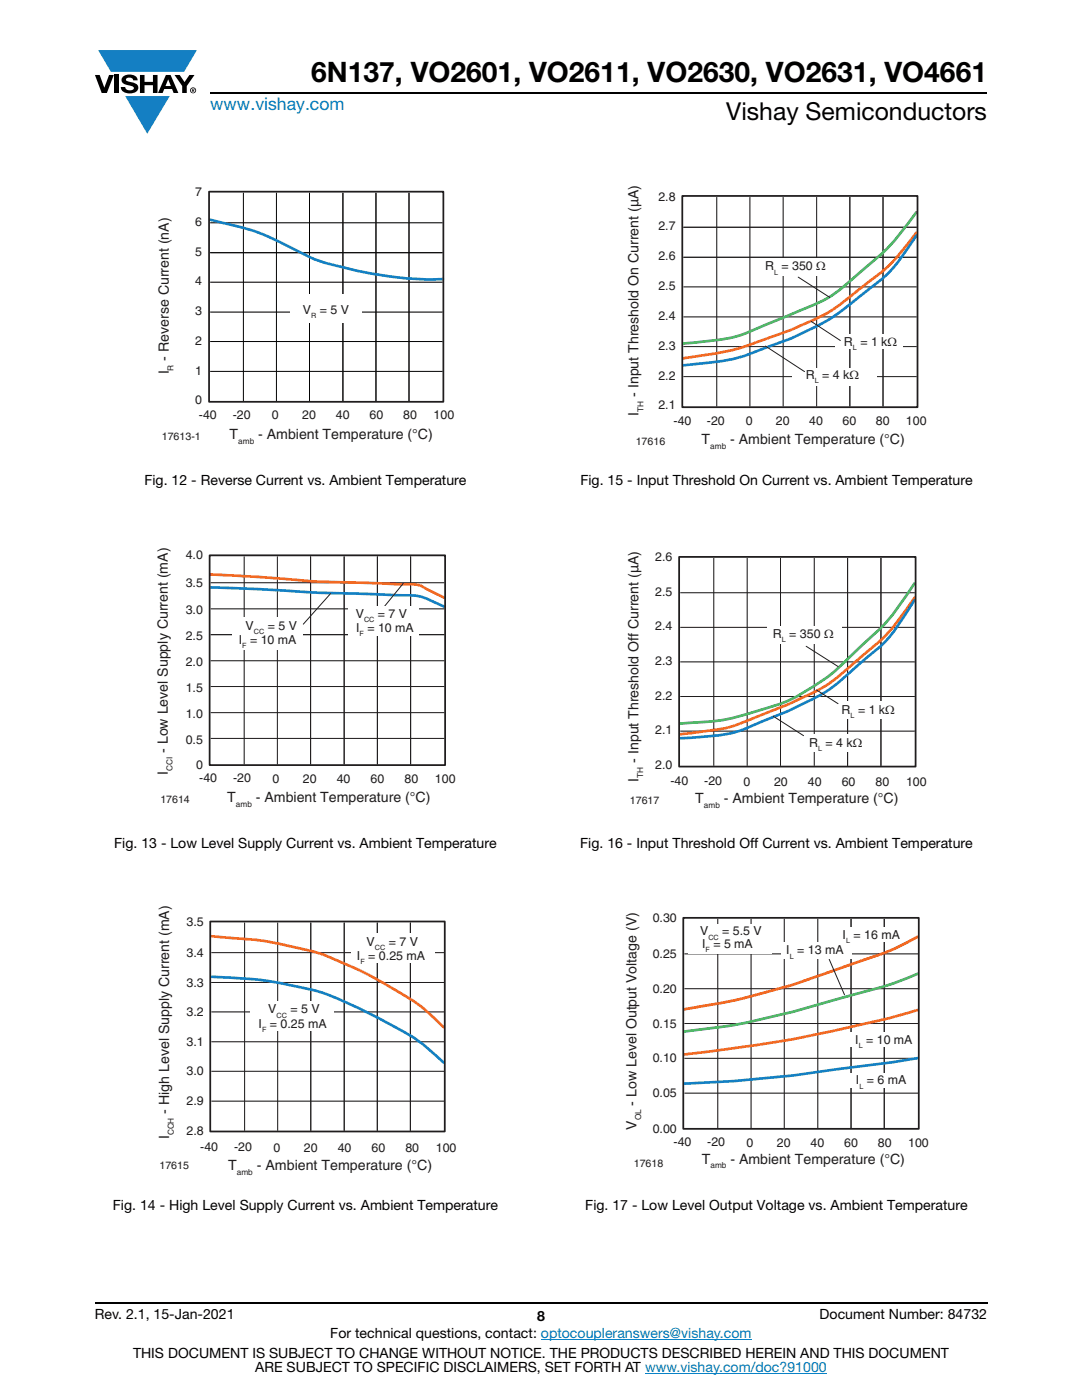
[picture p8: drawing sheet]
<svg xmlns="http://www.w3.org/2000/svg" width="216mm" height="279mm" viewBox="0 0 216 279" stroke-linecap="round" stroke-linejoin="round" font-family="sans-serif">
<g fill="#147fc3">
<path d="M19.6 10h19.7l-2.6 4.3h-1.1h-13.5z"/>
<path d="M25 19.2h8.9l-4.5 7.5z"/>
</g>
<g fill="#000">
<path d="M18.9 15h1l.9 2.5 1-2.5h.9l-1.4 3.6h-1zM22.9 15h.9v3.6h-.9zM24.6 15.3a2.1 2.1 0 0 1 2.8 .3l.1 .4h-.9a.79 .79 0 0 0-.7-.5 .79 .79 0 0 0-.8 .4l.3 .3 1 .2a1.08 1.08 0 0 1 1.2 1 1.08 1.08 0 0 1-1.1 1.2 1.73 1.73 0 0 1-2.4-1.2h.9a.96 .96 0 0 0 .8 .6 .96 .96 0 0 0 .9-.4 1.31 1.31 0 0 0-1.2-.6 1.03 1.03 0 0 1-1.1-.6 1.03 1.03 0 0 1 .2-1.1zM27.9 15h.9v1.3h1.7v-1.3h.9v3.6h-.9v-1.6h-1.7v1.6h-.9zM34.8 15h1.1l.9 1.4 1-1.4h1l-1.5 2.2v1.4h-.9v-1.4z"/>
<path d="M33.6 15.9l.5 1.3h-1.1zM33.1 15l-1.6 3.6h1l.3-.8h1.5l.3 .8h1l-1.6-3.6z"/>
<path d="M38.4 17.8h.2v.2h-.2zM38.3 17.7v.7h.1v-.3l.4 .3-.2-.3 .2-.2-.1-.2z"/>
<path d="M38.1 18a.46 .46 0 0 1 .9 0 .46 .46 0 0 1-.9 0zM37.9 18a.6 .6 0 0 0 1.2 0 .6 .6 0 0 0-1.2 0z"/>
</g>
<path d="M42 18.6h155M18.9 260h178.1" fill="none" stroke="#000" stroke-width=".36"/>
<path d="M107.9 267.3h42.1M128.7 274h36.3" fill="none" stroke="#007ec4" stroke-width=".2"/>
<path d="M41.9 56.3h46.4zM41.9 62.3h46.4zM41.9 68.2h46.4zM41.9 74.1h46.4z" fill="#201d1e"/>
<path d="M41.9 56.3h46.4M41.9 50.4h46.4M41.9 62.3h46.4M41.9 68.2h46.4M41.9 74.1h46.4" fill="none" stroke="#040503" stroke-width=".2"/>
<path d="M41.9 50.4h46.4" fill="none" stroke="#201d1e" stroke-width=".2"/>
<path d="M55.2 38.5v41.5zM48.6 38.5v41.5zM41.9 44.5h46.4z" fill="#201d1e"/>
<path d="M48.6 38.5v41.5M55.2 38.5v41.5M61.8 38.5v41.5M68.4 38.5v41.5M75 38.5v41.5M81.6 38.5v41.5M41.9 44.5h46.4" fill="none" stroke="#040503" stroke-width=".2"/>
<path d="M61.8 38.5v41.5M68.4 38.5v41.5M75 38.5v41.5M81.6 38.5v41.5" fill="none" stroke="#201d1e" stroke-width=".2"/>
<path d="M41.9 43.8l1 .3a48.3 48.3 0 0 1 16 5.7 34.8 34.8 0 0 0 11.3 4 66 66 0 0 0 18.2 1.9" fill="none" stroke="#147fc3" stroke-width=".53"/>
<path d="M41.7 38.3h46.8v41.9h-46.8z" fill="none" stroke="#201d1e" stroke-width=".35"/>
<path d="M57.9 58.7h14.4v5.8h-14.4z" fill="#fff"/>
<path d="M42.1 131.9h46.6zM42.1 137h46.6zM42.1 142.2h46.6zM42.1 147.4h46.6z" fill="#201d1e"/>
<path d="M42.1 131.9h46.6M42.1 137h46.6M42.1 126.7h46.6M42.1 142.2h46.6M42.1 147.4h46.6" fill="none" stroke="#201d1e" stroke-width=".2"/>
<path d="M55.3 111.1v41.4zM48.7 111.1v41.4zM42.1 116.3h46.6zM42.1 121.5h46.6z" fill="#201d1e"/>
<path d="M42.1 116.3h46.6M48.7 111.1v41.4M55.3 111.1v41.4M62 111.1v41.4M68.7 111.1v41.4M75.3 111.1v41.4M81.9 111.1v41.4M42.1 121.5h46.6" fill="none" stroke="#201d1e" stroke-width=".2"/>
<path d="M42 114.6l10.7 .6a207.4 207.4 0 0 0 21.7 1.2l5 .2a13.1 13.1 0 0 1 4.9 .5l4.3 2.2" fill="none" stroke="#f16b22" stroke-width=".53"/>
<path d="M42.1 117.2l12.6 .5a375.6 375.6 0 0 0 21.5 1l3 .1a13.4 13.4 0 0 1 7 1.1l2.4 1.1" fill="none" stroke="#147fc3" stroke-width=".53"/>
<path d="M41.8 110.8h47v41.9h-47z" fill="none" stroke="#201d1e" stroke-width=".35"/>
<path d="M46.2 123.2h14.2v6.5h-14.2z" fill="#fff"/>
<path d="M66 118.5l-5.5 6.1M80.5 116.4l-4 4.9" fill="none" stroke="#201d1e" stroke-width=".2"/>
<path d="M69.5 121h14.1v5.9h-14.1z" fill="#fff"/>
<path d="M42.2 202h46.4zM42.2 207.9h46.4zM42.2 213.8h46.4zM42.2 219.8h46.4z" fill="#201d1e"/>
<path d="M42.2 196.1h46.4M42.2 202h46.4M42.2 207.9h46.4M42.2 213.8h46.4M42.2 219.8h46.4" fill="none" stroke="#201d1e" stroke-width=".2"/>
<path d="M55.4 184.1v41.6zM48.8 184.1v41.6zM42.2 190.1h46.4z" fill="#201d1e"/>
<path d="M42.2 190.1h46.4M48.8 184.1v41.6M55.4 184.1v41.6M62 184.1v41.6M68.7 184.1v41.6M75.3 184.1v41.6M81.9 184.1v41.6" fill="none" stroke="#201d1e" stroke-width=".2"/>
<path d="M42.2 186.8a110.4 110.4 0 0 1 13.8 1.6l1.7 .4a41 41 0 0 1 12.2 4 91.2 91.2 0 0 1 14.8 8.6l3.8 3.6" fill="none" stroke="#f16b22" stroke-width=".53"/>
<path d="M42.2 194.9a78 78 0 0 1 23.2 3.6l5.1 2.2 5 2.5a60.7 60.7 0 0 1 9.4 5.6l3.6 3.3" fill="none" stroke="#147fc3" stroke-width=".53"/>
<path d="M42 183.9h46.7v41.9h-46.7z" fill="none" stroke="#201d1e" stroke-width=".35"/>
<g fill="#fff">
<path d="M49.9 199.9h16.7v5.8h-16.7z"/>
<path d="M70.1 186.3h16.7v5.8h-16.7z"/>
</g>
<path d="M136.4 57.3h46.5zM136.4 63.3h46.5zM136.4 69.2h46.5zM136.4 75.2h46.5z" fill="#201d1e"/>
<path d="M136.4 57.3h46.5M136.4 51.3h46.5M136.4 45.4h46.5M136.4 63.3h46.5M136.4 69.2h46.5M136.4 75.2h46.5" fill="none" stroke="#201d1e" stroke-width=".2"/>
<path d="M149.6 39.3v41.8zM143 39.3v41.8z" fill="#201d1e"/>
<path d="M143 39.3v41.8M149.6 39.3v41.8" fill="none" stroke="#201d1e" stroke-width=".2"/>
<path d="M163 39.3v41.8zM156.3 39.3v41.8z" fill="#201d1e"/>
<path d="M156.3 39.3v41.8M163 39.3v41.8M169.6 39.3v41.8M176.2 39.3v41.8" fill="none" stroke="#201d1e" stroke-width=".2"/>
<path d="M182.9 46.4l-.7 .8a35 35 0 0 1-9.6 9.7l-1.2 .8a35.2 35.2 0 0 1-11.9 7.4l-4 1.6a63.1 63.1 0 0 1-14.2 4.1l-4.9 .7" fill="none" stroke="#f16b22" stroke-width=".53"/>
<path d="M182.9 47l-.6 .9a30.1 30.1 0 0 1-8.5 9.5l-1.7 1.3a53.1 53.1 0 0 1-18.8 10.5l-.7 .3a38.6 38.6 0 0 1-14.4 3.2l-1.8 .2" fill="none" stroke="#147fc3" stroke-width=".53"/>
<path d="M182.9 42.4a46.8 46.8 0 0 1-10.9 11.6l-1.2 1.1a27.5 27.5 0 0 1-11.3 6.9l-7.1 3a28.8 28.8 0 0 1-12.5 3.2l-3.5 .3" fill="none" stroke="#48b74e" stroke-width=".53"/>
<path d="M136.1 39.1h47v42.2h-47z" fill="none" stroke="#201d1e" stroke-width=".35"/>
<g fill="#fff">
<path d="M151.5 51.5h14.8v3.5h-14.8z"/>
<path d="M158.1 73.5h16.8v3.6h-16.8z"/>
<path d="M166.7 66.8h13.5v2.9h-13.5z"/>
</g>
<path d="M159.3 55.3l6.3 4.1M152.7 69.1l7.8 5.1M161.8 64.1l5.9 3.9" fill="none" stroke="#201d1e" stroke-width=".2"/>
<path d="M135.7 118.3h46.9zM135.7 125.2h46.9zM135.7 132.1h46.9zM135.7 139h46.9zM135.7 145.9h46.9z" fill="#201d1e"/>
<path d="M135.7 118.3h46.9M135.7 125.2h46.9M135.7 132.1h46.9M135.7 139h46.9M135.7 145.9h46.9" fill="none" stroke="#201d1e" stroke-width=".2"/>
<path d="M149.1 111.4v41.4zM142.4 111.4v41.4z" fill="#201d1e"/>
<path d="M142.4 111.4v41.4M149.1 111.4v41.4" fill="none" stroke="#201d1e" stroke-width=".2"/>
<path d="M162.5 111.4v41.4zM155.7 111.4v41.4z" fill="#201d1e"/>
<path d="M155.7 111.4v41.4M162.5 111.4v41.4M169.1 111.4v41.4M175.8 111.4v41.4" fill="none" stroke="#201d1e" stroke-width=".2"/>
<path d="M182.5 119.3l-.6 .9a37.3 37.3 0 0 1-9.8 10.6l-1.8 1.6a32 32 0 0 1-11.3 7.4l-1.9 .8-7.2 2.9a25.5 25.5 0 0 1-9.6 2.5l-4.6 .5" fill="none" stroke="#f16b22" stroke-width=".53"/>
<path d="M182.5 119.8l-1.2 1.8a28.3 28.3 0 0 1-8.5 9.8l-2.4 2.1a32.7 32.7 0 0 1-11.4 7.5l-2 1-4.9 2a26.9 26.9 0 0 1-12.6 3.1l-3.8 .2" fill="none" stroke="#147fc3" stroke-width=".53"/>
<path d="M182.5 116.4l-.6 .9a42.7 42.7 0 0 1-9.9 11.5l-1.2 1.1a42.1 42.1 0 0 1-15.5 10.7 102.1 102.1 0 0 1-11.9 3.2l-7.7 .6" fill="none" stroke="#48b74e" stroke-width=".53"/>
<path d="M135.5 111.1h47.2v41.9h-47.2z" fill="none" stroke="#201d1e" stroke-width=".35"/>
<g fill="#fff">
<path d="M153.1 124.9h14.8v3.5h-14.8z"/>
<path d="M158.8 146.5h14.5v3.5h-14.5z"/>
<path d="M165.9 140h13.7v3.5h-13.7z"/>
</g>
<path d="M160.9 129l6.3 4M163 137.7l4.2 2.7M154.3 142.9l6 3.9" fill="none" stroke="#201d1e" stroke-width=".2"/>
<path d="M136.6 190.4h46.6zM136.6 197.3h46.6zM136.6 204.3h46.6zM136.6 211.2h46.6zM136.6 218.2h46.6z" fill="#201d1e"/>
<path d="M136.6 190.4h46.6M136.6 197.3h46.6M136.6 204.3h46.6M136.6 211.2h46.6M136.6 218.2h46.6" fill="none" stroke="#201d1e" stroke-width=".2"/>
<path d="M149.9 183.4v41.7zM143.2 183.4v41.7z" fill="#201d1e"/>
<path d="M143.2 183.4v41.7M149.9 183.4v41.7" fill="none" stroke="#201d1e" stroke-width=".2"/>
<path d="M163.2 183.4v41.7zM156.5 183.4v41.7z" fill="#201d1e"/>
<path d="M156.5 183.4v41.7M163.2 183.4v41.7M165.5 191.4l3 7.1M169.8 183.4v41.7M176.4 183.4v41.7" fill="none" stroke="#201d1e" stroke-width=".2"/>
<path d="M183.1 186.9l-.8 .5a46.3 46.3 0 0 1-10.4 4.3l-15 5.2a128.9 128.9 0 0 1-20.3 4.5" fill="none" stroke="#ee1f23" stroke-width=".53"/>
<path d="M183.1 194.3a101.3 101.3 0 0 1-15.8 5l-9.1 2.6a123.1 123.1 0 0 1-20.8 3.9l-.8 .1" fill="none" stroke="#48b74e" stroke-width=".53"/>
<path d="M183.1 201.6a200.7 200.7 0 0 1-16.7 4.1l-11.6 2.3-9.8 1.4-8.4 1" fill="none" stroke="#f16b22" stroke-width=".53"/>
<path d="M183.1 211.2l-5 .8-19.9 2.6-11.7 1.2-9.9 .5" fill="none" stroke="#147fc3" stroke-width=".53"/>
<path d="M136.3 183.2h47v42.1h-47z" fill="none" stroke="#201d1e" stroke-width=".35"/>
<g fill="#fff">
<path d="M168.4 214.1h14.2v3h-14.2z"/>
<path d="M168.4 205.9h14.2v3h-14.2z"/>
<path d="M155.9 188h14.2v3.3h-14.2z"/>
<path d="M166.6 185.1h13.7v3h-13.7z"/>
<path d="M137.2 184.4h16.8v5.9h-16.8z"/>
</g>
<text font-size="5.6" x="62.1" y="16.4">6N137, VO2601, VO2611, VO2630, VO2631, VO4661</text>
<text font-size="4.9" x="144.9" y="24">Vishay Semiconductors</text>
<text font-size="3.5" fill="#007ec4" x="42" y="21.9">www.vishay.com</text>
<g font-size="2.8" fill="#201d1e">
<text x="33.7" y="74.7" transform="rotate(-90 33.7 74.7)">I - Reverse Current (nA)</text>
<text x="127.4" y="83" transform="rotate(-90 127.4 83)">I</text>
<text x="127.4" y="79.2" transform="rotate(-90 127.4 79.2)">- Input Threshold On Current (µA)</text>
<text x="45.8" y="87.7">T</text>
<text x="51.5" y="87.7">- Ambient Temperature (°C)</text>
<text x="140" y="88.6">T</text>
<text x="145.7" y="88.6">- Ambient Temperature (°C)</text>
<text x="33.5" y="154.7" transform="rotate(-90 33.5 154.7)">I</text>
<text x="33.5" y="150.3" transform="rotate(-90 33.5 150.3)">- Low Level Supply Current (mA)</text>
<text x="127.4" y="156" transform="rotate(-90 127.4 156)">I</text>
<text x="127.4" y="152.2" transform="rotate(-90 127.4 152.2)">- Input Threshold Off Current (µA)</text>
<text x="45.3" y="160.1">T</text>
<text x="51.1" y="160.1">- Ambient Temperature (°C)</text>
<text x="138.7" y="160.3">T</text>
<text x="144.4" y="160.3">- Ambient Temperature (°C)</text>
<text x="127" y="220.6" transform="rotate(-90 127 220.6)">- Low Level Output Voltage (V)</text>
<text x="33.7" y="227.4" transform="rotate(-90 33.7 227.4)">I</text>
<text x="33.7" y="222.3" transform="rotate(-90 33.7 222.3)">- High Level Supply Current (mA)</text>
<text x="127" y="225.5" transform="rotate(-90 127 225.5)">V</text>
<text x="45.5" y="233.5">T</text>
<text x="51.2" y="233.5">- Ambient Temperature (°C)</text>
<text x="140" y="232.2">T</text>
<text x="145.7" y="232.2">- Ambient Temperature (°C)</text>
</g>
<g font-size="2.8">
<text x="28.8" y="96.8">Fig. 12 - Reverse Current vs. Ambient Temperature</text>
<text x="115.8" y="96.8">Fig. 15 - Input Threshold On Current vs. Ambient Temperature</text>
<text x="22.8" y="169.2">Fig. 13 - Low Level Supply Current vs. Ambient Temperature</text>
<text x="115.8" y="169.2">Fig. 16 - Input Threshold Off Current vs. Ambient Temperature</text>
<text x="22.5" y="241.5">Fig. 14 - High Level Supply Current vs. Ambient Temperature</text>
<text x="116.8" y="241.5">Fig. 17 - Low Level Output Voltage vs. Ambient Temperature</text>
<text x="18.9" y="263.3">Rev. 2.1, 15-Jan-2021</text>
<text x="107.2" y="263.6">8</text>
<text x="163.6" y="263.3">Document Number: 84732</text>
<text x="65.9" y="267.1">For technical questions, contact: optocoupleranswers@vishay.com</text>
<text x="26.5" y="271">THIS DOCUMENT IS SUBJECT TO CHANGE WITHOUT NOTICE. THE PRODUCTS DESCRIBED HEREIN AND THIS DOCUMENT</text>
<text x="50.9" y="273.8">ARE SUBJECT TO SPECIFIC DISCLAIMERS, SET FORTH AT www.vishay.com/doc?91000</text>
</g>
<g font-size="2.5" fill="#201d1e">
<text x="39" y="39.2">7</text>
<text x="131.4" y="40.1">2.8</text>
<text x="39" y="45.1">6</text>
<text x="131.4" y="46">2.7</text>
<text x="39" y="51.1">5</text>
<text x="131.4" y="52">2.6</text>
<text x="152.7" y="54">R = 350 Ω</text>
<text x="39" y="56.9">4</text>
<text x="131.4" y="57.9">2.5</text>
<text x="39" y="62.9">3</text>
<text x="60.5" y="62.6">V</text>
<text x="63.8" y="62.6">= 5 V</text>
<text x="131.4" y="63.9">2.4</text>
<text x="39" y="68.8">2</text>
<text x="131.4" y="69.8">2.3</text>
<text x="168.4" y="69">R</text>
<text x="171.7" y="69">= 1 kΩ</text>
<text x="39" y="74.7">1</text>
<text x="131.4" y="75.8">2.2</text>
<text x="160.8" y="75.7">R</text>
<text x="164.1" y="75.7">= 4 kΩ</text>
<text x="39" y="80.6">0</text>
<text x="39.7" y="83.5">-40</text>
<text x="46.4" y="83.5">-20</text>
<text x="54.3" y="83.7">0</text>
<text x="60.3" y="83.7">20</text>
<text x="67" y="83.7">40</text>
<text x="73.8" y="83.7">60</text>
<text x="80.5" y="83.7">80</text>
<text x="86.5" y="83.7">100</text>
<text x="131.4" y="81.7">2.1</text>
<text x="134.4" y="84.8">-40</text>
<text x="141.1" y="84.8">-20</text>
<text x="148.8" y="84.9">0</text>
<text x="154.8" y="84.9">20</text>
<text x="161.5" y="84.9">40</text>
<text x="168.1" y="84.9">60</text>
<text x="174.8" y="84.9">80</text>
<text x="180.8" y="84.9">100</text>
<text x="37.1" y="111.6">4.0</text>
<text x="130.7" y="112">2.6</text>
<text x="37.1" y="117.1">3.5</text>
<text x="130.7" y="118.9">2.5</text>
<text x="37.1" y="122.5">3.0</text>
<text x="49" y="125.7">V</text>
<text x="53.4" y="125.7">= 5 V</text>
<text x="71" y="123.3">V</text>
<text x="75.4" y="123.3">= 7 V</text>
<text x="130.7" y="125.8">2.4</text>
<text x="37.1" y="127.7">2.5</text>
<text x="47.6" y="128.4">I</text>
<text x="49.9" y="128.4">= 10 mA</text>
<text x="71.1" y="126.2">I = 10 mA</text>
<text x="154.2" y="127.3">R</text>
<text x="157.5" y="127.3">= 350 Ω</text>
<text x="37.1" y="132.9">2.0</text>
<text x="130.7" y="132.7">2.3</text>
<text x="37.1" y="143.3">1.0</text>
<text x="37.1" y="138">1.5</text>
<text x="130.7" y="139.6">2.2</text>
<text x="167.9" y="142.5">R</text>
<text x="171.2" y="142.5">= 1 kΩ</text>
<text x="37.1" y="148.4">0.5</text>
<text x="130.7" y="146.5">2.1</text>
<text x="161.5" y="149.1">R = 4 kΩ</text>
<text x="39.1" y="153.5">0</text>
<text x="130.7" y="153.4">2.0</text>
<text x="39.8" y="156.1">-40</text>
<text x="46.5" y="156.1">-20</text>
<text x="54.4" y="156.3">0</text>
<text x="60.4" y="156.3">20</text>
<text x="67.2" y="156.3">40</text>
<text x="74" y="156.3">60</text>
<text x="80.7" y="156.3">80</text>
<text x="86.8" y="156.3">100</text>
<text x="133.8" y="156.7">-40</text>
<text x="140.5" y="156.7">-20</text>
<text x="148.4" y="156.8">0</text>
<text x="154.4" y="156.8">20</text>
<text x="161.2" y="156.8">40</text>
<text x="168" y="156.8">60</text>
<text x="174.7" y="156.8">80</text>
<text x="180.8" y="156.8">100</text>
<text x="37.2" y="184.9">3.5</text>
<text x="130.2" y="184.1">0.30</text>
<text x="37.2" y="190.9">3.4</text>
<text x="71.2" y="191.6">I = 0.25 mA</text>
<text x="73.2" y="188.8">V</text>
<text x="77.6" y="188.8">= 7 V</text>
<text x="130.2" y="191.2">0.25</text>
<text x="139.7" y="186.7">V</text>
<text x="140.1" y="189.2">I = 5 mA</text>
<text x="144.1" y="186.7">= 5.5 V</text>
<text x="156.9" y="190.5">I = 13 mA</text>
<text x="168.1" y="187.4">I</text>
<text x="170.3" y="187.4">= 16 mA</text>
<text x="37.2" y="196.9">3.3</text>
<text x="37.2" y="202.8">3.2</text>
<text x="53.5" y="202.2">V</text>
<text x="58" y="202.2">= 5 V</text>
<text x="130.2" y="198.1">0.20</text>
<text x="37.2" y="208.7">3.1</text>
<text x="51.6" y="205.1">I = 0.25 mA</text>
<text x="130.2" y="205.1">0.15</text>
<text x="170.7" y="208.4">I = 10 mA</text>
<text x="37.2" y="214.6">3.0</text>
<text x="130.2" y="212">0.10</text>
<text x="37.2" y="220.6">2.9</text>
<text x="130.2" y="219">0.05</text>
<text x="170.8" y="216.4">I = 6 mA</text>
<text x="37.2" y="226.5">2.8</text>
<text x="130.2" y="226.1">0.00</text>
<text x="40" y="229.7">-40</text>
<text x="46.7" y="229.7">-20</text>
<text x="54.6" y="229.8">0</text>
<text x="60.6" y="229.8">20</text>
<text x="67.4" y="229.8">40</text>
<text x="74.1" y="229.8">60</text>
<text x="80.9" y="229.8">80</text>
<text x="87" y="229.8">100</text>
<text x="134.4" y="228.8">-40</text>
<text x="141.1" y="228.8">-20</text>
<text x="149" y="228.9">0</text>
<text x="155" y="228.9">20</text>
<text x="161.7" y="228.9">40</text>
<text x="168.5" y="228.9">60</text>
<text x="175.2" y="228.9">80</text>
<text x="181.2" y="228.9">100</text>
</g>
<g font-size="2.1" fill="#201d1e">
<text x="32.3" y="87.8">17613-1</text>
<text x="126.9" y="88.9">17616</text>
<text x="32" y="160.3">17614</text>
<text x="125.7" y="160.5">17617</text>
<text x="31.8" y="233.4">17615</text>
<text x="126.5" y="232.9">17618</text>
</g>
<g font-size="1.6" fill="#201d1e">
<text x="34.6" y="73.9" transform="rotate(-90 34.6 73.9)">R</text>
<text x="128.4" y="82.2" transform="rotate(-90 128.4 82.2)">TH</text>
<text x="47.5" y="88.6">amb</text>
<text x="141.7" y="89.6">amb</text>
<text x="34.4" y="153.9" transform="rotate(-90 34.4 153.9)">CCI</text>
<text x="128.4" y="155.2" transform="rotate(-90 128.4 155.2)">TH</text>
<text x="47.1" y="161.1">amb</text>
<text x="140.5" y="161.2">amb</text>
<text x="34.7" y="226.6" transform="rotate(-90 34.7 226.6)">CCH</text>
<text x="127.9" y="223.6" transform="rotate(-90 127.9 223.6)">OL</text>
<text x="141.8" y="233.2">amb</text>
<text x="47.2" y="234.4">amb</text>
</g>
<g font-size="1.4" fill="#201d1e">
<text x="154.5" y="54.8">L</text>
<text x="62.1" y="63.4">R</text>
<text x="170.2" y="69.8">L</text>
<text x="162.6" y="76.5">L</text>
<text x="72.7" y="124.1">CC</text>
<text x="48.3" y="129.3">F</text>
<text x="50.7" y="126.5">CC</text>
<text x="71.7" y="127">F</text>
<text x="156" y="128.1">L</text>
<text x="169.7" y="143.3">L</text>
<text x="163.3" y="149.9">L</text>
<text x="74.8" y="189.6">CC</text>
<text x="140.8" y="190">F</text>
<text x="141.3" y="187.5">CC</text>
<text x="157.6" y="191.3">L</text>
<text x="168.8" y="188.3">L</text>
<text x="71.9" y="192.5">F</text>
<text x="55.2" y="203.1">CC</text>
<text x="52.3" y="205.9">F</text>
<text x="171.3" y="209.2">L</text>
<text x="171.5" y="217.3">L</text>
</g>
</svg>
